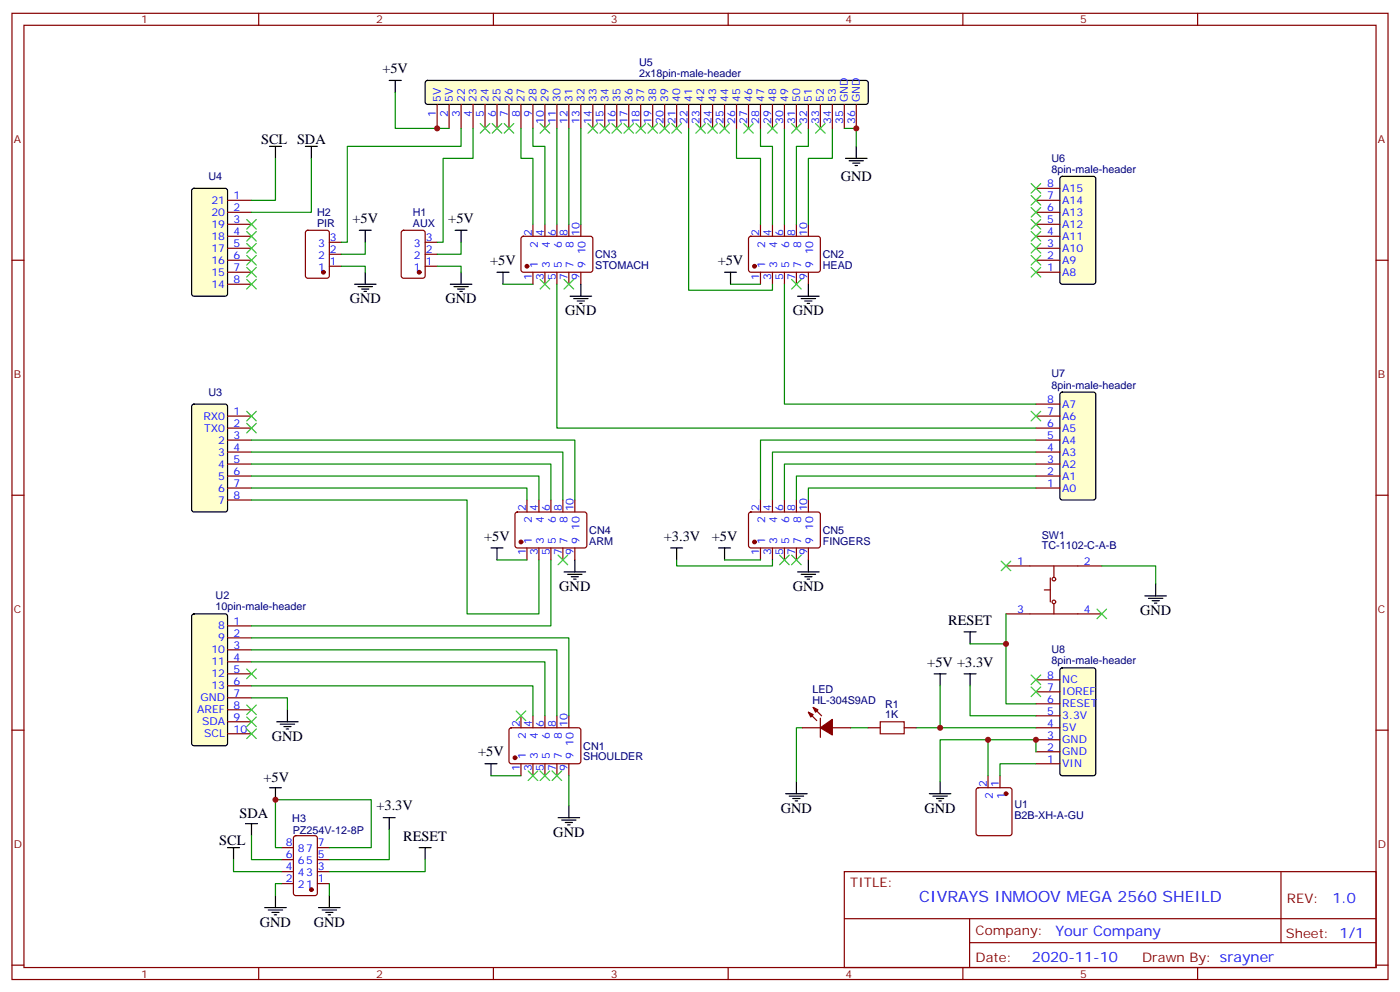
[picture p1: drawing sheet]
<svg xmlns="http://www.w3.org/2000/svg" width="412mm" height="292mm" viewBox="0 0 412 292" stroke-linecap="round" stroke-linejoin="round" font-family="sans-serif">
<g fill="none" stroke="#870000" stroke-width=".35">
<path d="M3.5 3.9h405.4v284.4h-405.4zM7.1 7.4h398.2v277.3h-398.2zM76.2 3.9v3.5M145.3 3.9v3.5M214.5 3.9v3.5M283.6 3.9v3.5M352.8 3.9v3.5M3.5 76.6h3.6M220.7 69.7l.5-.2 20 .1 .5 .6-.1 9.5-.7 .4-20-.1-.4-.6v-9.2zM224 66v3.5M227.5 66v3.5M231.1 66v3.5"/>
<path d="M234.6 66v3.5M238.1 66v3.5M405.3 76.6h3.6M224 80.1v3.5M227.5 80.1v3.5M231.1 80.1v3.5M234.6 80.1v3.5M238.1 80.1v3.5M3.5 145.7h3.6M405.3 145.7h3.6M3.5 214.9h3.6M150.2 214.4l.4-.2h20.1l.4 .7-.1 9.4-.6 .5-20-.1-.5-.7v-9.1z"/>
<path d="M153.5 210.6v3.6M157 210.6v3.6M160.5 210.6v3.6M164 210.6v3.6M167.6 210.6v3.6M405.3 214.9h3.6M153.5 224.8v3.5M157 224.8v3.5M160.5 224.8v3.5M164 224.8v3.5M167.6 224.8v3.5M248.7 256.5h156.6v28.2h-156.6z"/>
<path d="M377.3 256.5v20.9M248.7 270.4h156.5M285.6 277.4h119.6M285.6 270.4v14.1M3.5 284h3.6M76.2 284.7v3.6M145.3 284.7v3.6M214.5 284.7v3.6M283.6 284.7v3.6M352.8 284.7v3.6M405.3 284h3.6"/>
</g>
<g fill="#870000" stroke="#870000" stroke-width=".35">
<circle cx="151.7" cy="223" r=".53"/>
<circle cx="222.2" cy="78.4" r=".53"/>
</g>
<path d="M217 37.8v8.8h7v19.4M224 37.8v5.3h3.5v22.9M231.1 37.8v28.2M238.1 37.8v5.3h-3.5v22.9M245.2 37.8v8.8h-7.1v19.4" fill="none" stroke="#008700" stroke-width=".35"/>
<path d="M125.5 23.9l.4-.2h129.2l.5 .2 .2 .5v5.6l-.3 .5-.4 .2h-129.2l-.5-.2-.2-.5v-5.6z" fill="#ffc" stroke="#000" stroke-width=".35"/>
<g fill="none" stroke="#870000" stroke-width=".35">
<path d="M128.8 30.7v7.1M132.3 30.7v7.1M135.8 30.7v7.1M139.3 30.7v7.1M142.9 30.7v7.1M146.4 30.7v7.1M149.9 30.7v7.1M153.5 30.7v7.1M157 30.7v7.1M160.5 30.7v7.1M164 30.7v7.1M167.6 30.7v7.1"/>
<path d="M171.1 30.7v7.1M174.6 30.7v7.1M178.2 30.7v7.1M181.7 30.7v7.1M185.2 30.7v7.1M188.7 30.7v7.1M192.3 30.7v7.1M195.8 30.7v7.1M199.3 30.7v7.1M202.8 30.7v7.1M206.4 30.7v7.1M209.9 30.7v7.1"/>
<path d="M213.4 30.7v7.1M217 30.7v7.1M220.5 30.7v7.1M224 30.7v7.1M227.5 30.7v7.1M231.1 30.7v7.1M234.6 30.7v7.1M238.1 30.7v7.1M241.7 30.7v7.1M245.2 30.7v7.1M248.7 30.7v7.1M252.2 30.7v7.1"/>
<path d="M153.7 69.7l.5-.2 20 .1 .4 .6v9.5l-.7 .4-20-.1-.4-.6v-9.2zM157 66v3.5M160.5 66v3.5M164 66v3.5M167.6 66v3.5M171.1 66v3.5M157 80.1v3.5M160.5 80.1v3.5M164 80.1v3.5M167.6 80.1v3.5M171.1 80.1v3.5M151.9 150.9l.5-.2h20l.5 .7-.1 9.4-.6 .5-20.1-.1-.4-.7v-9.1z"/>
<path d="M155.2 147.1v3.6M158.7 147.1v3.6M162.3 147.1v3.6M165.8 147.1v3.6M169.3 147.1v3.6M220.7 150.9l.5-.2h20l.5 .7-.1 9.4-.7 .5-20-.1-.4-.7v-9.1zM224 147.1v3.6M227.5 147.1v3.6M231.1 147.1v3.6M234.6 147.1v3.6M238.1 147.1v3.6M155.2 161.3v3.5"/>
<path d="M158.7 161.3v3.5M162.3 161.3v3.5M165.8 161.3v3.5M169.3 161.3v3.5M224 161.3v3.5M227.5 161.3v3.5M231.1 161.3v3.5M234.6 161.3v3.5M238.1 161.3v3.5"/>
</g>
<g fill="none" stroke="#000" stroke-width=".35">
<path d="M249.1 46.6h6.3M250.1 47.3h4.3M251.2 48h2.1M251.9 48.7h.7M252.2 43.1v3.5M275.2 198.3h3.5M276.9 198.3v3.5M284 198.3h3.5M285.8 198.3v3.5M273.8 233.6h6.3M274.8 234.3h4.2M275.9 235h2.1"/>
<path d="M276.6 235.7h.7M276.9 230v3.6"/>
</g>
<path d="M248.7 37.8h3.5v5.3" fill="none" stroke="#008700" stroke-width=".35"/>
<g fill="#870000" stroke="#870000" stroke-width=".35">
<circle cx="155.2" cy="78.4" r=".53"/>
<circle cx="153.5" cy="159.5" r=".53"/>
<circle cx="222.2" cy="159.5" r=".53"/>
</g>
<path d="M56.7 180.9l.4-.2h9.2l.7 .4v37.7l-.4 .6-9.5 .1-.6-.5-.1-37.6z" fill="#ffc" stroke="#000" stroke-width=".35"/>
<path d="M67 184.2h7.1M67 187.7h7.1M67 191.2h7.1M67 194.8h7.1M67 198.3h7.1M67 201.8h7.1M67 205.4h7.1M67 208.9h7.1M67 212.4h7.1M67 215.9h7.1" fill="none" stroke="#870000" stroke-width=".35"/>
<path d="M56.7 119.1l.4-.2h9.2l.7 .5v30.6l-.4 .6-9.5 .1-.6-.5-.1-30.6z" fill="#ffc" stroke="#000" stroke-width=".35"/>
<path d="M67 122.4h7.1M67 126h7.1M67 129.5h7.1M67 133h7.1M67 136.6h7.1M67 140.1h7.1M67 143.6h7.1M67 147.1h7.1" fill="none" stroke="#870000" stroke-width=".35"/>
<path d="M56.7 55.6l.4-.2h9.2l.7 .5v30.6l-.4 .6-9.5 .1-.6-.5-.1-30.6z" fill="#ffc" stroke="#000" stroke-width=".35"/>
<path d="M67 58.9h7.1M67 62.5h7.1M67 66h7.1M67 69.5h7.1M67 73.1h7.1M67 76.6h7.1M67 80.1h7.1M67 83.6h7.1" fill="none" stroke="#870000" stroke-width=".35"/>
<path d="M312.4 52.1l.5-.2h9.2l.6 .4 .1 30.6-.5 .7h-9.4l-.6-.4-.1-30.6z" fill="#ffc" stroke="#000" stroke-width=".35"/>
<path d="M305.2 58.9h7M305.2 55.4h7M305.2 76.6h7M305.2 73.1h7M305.2 69.5h7M305.2 66h7M305.2 62.5h7M305.2 80.1h7" fill="none" stroke="#870000" stroke-width=".35"/>
<path d="M312.4 115.6l.5-.2h9.2l.6 .4 .1 30.6-.5 .7h-9.4l-.6-.4-.1-30.6z" fill="#ffc" stroke="#000" stroke-width=".35"/>
<path d="M305.2 118.9h7M305.2 136.6h7M305.2 133h7M305.2 129.5h7M305.2 126h7M305.2 122.4h7M305.2 143.6h7M305.2 140.1h7" fill="none" stroke="#870000" stroke-width=".35"/>
<path d="M312.4 196.7l.5-.2h9.2l.6 .5 .1 30.6-.5 .6-9.4 .1-.6-.5-.1-30.6z" fill="#ffc" stroke="#000" stroke-width=".35"/>
<g fill="none" stroke="#870000" stroke-width=".35">
<path d="M90.2 68l.5-.2h5.6l.7 .4v13l-.4 .6-5.9 .1-.7-.5v-12.9zM97 78.4h3.5M97 74.8h3.5M97 71.3h3.5M118.4 68l.5-.2h5.6l.7 .4v13l-.4 .6-5.9 .1-.7-.5v-12.9zM125.2 78.4h3.6M125.2 74.8h3.6M125.2 71.3h3.6M296.3 166.5h28.3M307.6 173.6h1.8M309.4 170.1v7M310.4 166.5v3.2"/>
<path d="M310.4 177.8v2.9M296.3 180.7h28.3M236.4 214.2h5.3M238.1 209.6l2.5 2.5M239.5 208.2l2.5 2.4M241.7 211.3v5.7M245.2 214.2h5.3M255.8 214.2h3.5M266.3 214.2h3.6M305.2 217.7h7M305.2 214.2h7M305.2 210.6h7"/>
<path d="M305.2 207.1h7M305.2 203.6h7M305.2 200.1h7M287.7 232l.5-.2h9.2l.5 .2 .2 .5v12.7l-.2 .5-.5 .2h-9.2l-.5-.2-.2-.5v-12.7zM291 228.3v3.5M294.6 228.3v3.5M305.2 224.8h7M305.2 221.2h7M82.9 249.4h3.5M82.9 256.5h3.5M82.9 253h3.5M86.7 246.1l.4-.2h5.7l.6 .5 .1 16.5-.5 .6-5.9 .1-.6-.5-.1-16.5z"/>
<path d="M93.5 249.4h3.5M93.5 256.5h3.5M93.5 253h3.5M82.9 260h3.5M93.5 260h3.5"/>
<circle cx="310.4" cy="177.1" r=".53"/>
<circle cx="310.4" cy="170.4" r=".53"/>
</g>
<g fill="none" stroke="#000" stroke-width=".35">
<path d="M114.7 23.7h3.5M116.4 23.7v3.5M79.4 43.1h3.5M81.1 43.1v3.5M90 43.1h3.5M91.7 43.1v3.5M105.8 67.8h3.6M107.6 67.8v3.5M134.1 67.8h3.5M135.8 67.8v3.5M104.4 83.6h6.4M105.5 84.3h4.2"/>
<path d="M106.5 85.1h2.2M107.2 85.8h.7M107.6 80.1v3.5M132.6 83.6h6.4M133.7 84.3h4.2M134.8 85.1h2.1M135.5 85.8h.7M135.8 80.1v3.5M146.4 80.1h3.5M148.2 80.1v3.5M167.9 87.2h6.4M169 87.9h4.2"/>
<path d="M170 88.6h2.2M170.7 89.3h.7M171.1 83.6v3.6M213.4 80.1h3.6M215.2 80.1v3.5M234.9 87.2h6.4M236 87.9h4.2M237.1 88.6h2.1M237.8 89.3h.7M238.1 83.6v3.6M144.6 161.3h3.6M146.4 161.3v3.5"/>
<path d="M166.2 168.3h6.3M167.2 169h4.2M168.3 169.7h2.1M169 170.4h.7M169.3 164.8v3.5M197.6 161.3h3.5M199.3 161.3v3.5M211.7 161.3h3.5M213.4 161.3v3.5M234.9 168.3h6.4M236 169h4.2M237.1 169.7h2.1"/>
<path d="M237.8 170.4h.7M238.1 164.8v3.5M337.3 175.4h6.3M338.3 176.1h4.2M339.4 176.8h2.1M340.1 177.5h.7M340.4 171.8v3.6M284 185.9h3.5M285.8 185.9v3.6M81.5 212.4h6.3M82.5 213.1h4.3M83.6 213.8h2.1"/>
<path d="M84.3 214.5h.7M84.7 208.9v3.5M79.4 231.8h3.5M81.1 231.8v3.5M142.9 224.8h3.5M144.6 224.8v3.5M167.6 237.1v3.5M231.4 233.6h6.4M232.5 234.3h4.2M233.5 235h2.2M234.2 235.7h.7M234.6 230v3.6"/>
<path d="M67 249.4h3.6M68.8 249.4v3.6M72.3 242.4h3.5M74.1 242.4v3.5M112.9 240.6h3.5M114.7 240.6v3.6M123.5 249.4h3.5M125.2 249.4v3.6M164.4 240.6h6.3M165.5 241.3h4.2M166.5 242h2.1M167.2 242.7h.7"/>
<path d="M78 267.1h6.3M79 267.8h4.3M80.1 268.5h2.1M80.8 269.2h.7M81.1 263.6v3.5M93.8 267.1h6.4M94.9 267.8h4.2M96 268.5h2.1M96.7 269.2h.7M97 263.6v3.5"/>
</g>
<g fill="none" stroke="#008700" stroke-width=".35">
<path d="M116.4 27.2v10.6h15.9M135.8 37.8v5.3h-33.5v28.2h-1.8M139.3 37.8v8.8h-8.8v24.7h-1.7M153.5 37.8v8.8h3.5v19.4M157 37.8v5.3h3.5v22.9M164 37.8v28.2M167.6 37.8v28.2M171.1 37.8v28.2M202.8 37.8v47.6h24.7v-1.8M81.1 46.6v12.3h-7M91.7 46.6v15.9h-17.6M100.5 78.4h7.1v1.7"/>
<path d="M107.6 71.3v3.5h-7.1M128.8 78.4h7v1.7M135.8 71.3v3.5h-7M148.2 83.6h8.8M164 83.6v42.4h141.2M215.2 83.6h8.8M231.1 83.6v35.3h74.1M74.1 129.5h95.2v17.6M74.1 133h91.7v14.1M74.1 136.6h88.2v10.5M305.2 136.6h-74.1v10.5M305.2 133h-77.7v14.1"/>
<path d="M305.2 129.5h-81.2v17.6M74.1 140.1h84.6v7M74.1 143.6h81.1v3.5M74.1 147.1h63.5v33.6h21.1v-15.9M305.2 143.6h-67.1v3.5M305.2 140.1h-70.6v7M146.4 164.8h8.8M162.3 164.8v19.4h-88.2M199.3 164.8v1.7h28.2v-1.7M213.4 164.8h10.6M324.6 166.5h15.8v5.3M74.1 187.7h93.5v22.9"/>
<path d="M74.1 191.2h89.9v19.4M74.1 194.8h86.4v15.8M285.8 189.5h10.5M296.3 180.7v26.4h8.9M74.1 205.4h10.6v3.5M74.1 201.8h82.9v8.8M236.4 214.2h-1.8v15.8M250.5 214.2h5.3M269.9 214.2h7M276.9 201.8v12.4h28.3M285.8 201.8v8.8h19.4M291 217.7v10.6"/>
<path d="M144.6 228.3h8.9M167.6 228.3v8.8M305.2 221.2v-3.5h-28.3v12.3M305.2 224.8h-10.6v3.5M68.8 253v3.5h14.1M74.1 245.9v7.1h8.8M82.9 249.4h-1.8v-14.1h28.3v14.1h-12.4M114.7 244.2v8.8h-17.7M125.2 253v3.5h-28.2M82.9 260h-1.8v3.6M97 260v3.6"/>
</g>
<g fill="#870000" stroke="#870000" stroke-width=".35">
<path d="M241.7 214.2l3.5-2.5v4.6z"/>
<path d="M239.5 208.2l1.4 .7-.7 .7z"/>
<path d="M238.1 209.6l1.4 .7-.7 .7z"/>
<circle cx="123.5" cy="80.1" r=".53"/>
<circle cx="95.2" cy="80.1" r=".53"/>
<circle cx="296.3" cy="233.6" r=".53"/>
<circle cx="91.7" cy="261.8" r=".53"/>
</g>
<g fill="none" stroke="#3c3" stroke-width=".35">
<path d="M141.5 36.4l2.8 2.8M144.3 36.4l-2.8 2.8M145 36.4l2.8 2.8M147.8 36.4l-2.8 2.8M148.5 36.4l2.8 2.8M151.3 36.4l-2.8 2.8M159.1 36.4l2.8 2.8M161.9 36.4l-2.8 2.8M173.2 36.4l2.8 2.8M176 36.4l-2.8 2.8M176.7 36.4l2.9 2.8M179.6 36.4l-2.9 2.8"/>
<path d="M180.3 36.4l2.8 2.8M183.1 36.4l-2.8 2.8M183.8 36.4l2.8 2.8M186.6 36.4l-2.8 2.8M187.3 36.4l2.8 2.8M190.1 36.4l-2.8 2.8M190.9 36.4l2.8 2.8M193.7 36.4l-2.8 2.8M194.4 36.4l2.8 2.8M197.2 36.4l-2.8 2.8M197.9 36.4l2.8 2.8M200.7 36.4l-2.8 2.8"/>
<path d="M205 36.4l2.8 2.8M207.8 36.4l-2.8 2.8M208.5 36.4l2.8 2.8M211.3 36.4l-2.8 2.8M212 36.4l2.8 2.8M214.8 36.4l-2.8 2.8M219.1 36.4l2.8 2.8M221.9 36.4l-2.8 2.8M226.1 36.4l2.9 2.8M229 36.4l-2.9 2.8M233.2 36.4l2.8 2.8M236 36.4l-2.8 2.8"/>
<path d="M240.2 36.4l2.9 2.8M243.1 36.4l-2.9 2.8M303.7 54l2.9 2.8M303.7 57.5l2.9 2.9M306.6 54l-2.9 2.8M306.6 57.5l-2.9 2.9M72.7 64.6l2.8 2.8M72.7 68.1l2.8 2.8M72.7 71.6l2.8 2.9M72.7 75.2l2.8 2.8M72.7 78.7l2.8 2.8M75.5 64.6l-2.8 2.8"/>
<path d="M75.5 68.1l-2.8 2.8M75.5 71.6l-2.8 2.9M75.5 75.2l-2.8 2.8M75.5 78.7l-2.8 2.8M303.7 61.1l2.9 2.8M303.7 64.6l2.9 2.8M303.7 68.1l2.9 2.8M303.7 71.6l2.9 2.9M303.7 75.2l2.9 2.8M303.7 78.7l2.9 2.8M306.6 61.1l-2.9 2.8M306.6 64.6l-2.9 2.8"/>
<path d="M306.6 68.1l-2.9 2.8M306.6 71.6l-2.9 2.9M306.6 75.2l-2.9 2.8M306.6 78.7l-2.9 2.8M72.7 82.2l2.8 2.9M75.5 82.2l-2.8 2.9M159.1 82.2l2.8 2.9M161.9 82.2l-2.8 2.9M166.2 82.2l2.8 2.9M169 82.2l-2.8 2.9M233.2 82.2l2.8 2.9M236 82.2l-2.8 2.9"/>
<path d="M72.7 121l2.8 2.9M72.7 124.6l2.8 2.8M75.5 121l-2.8 2.9M75.5 124.6l-2.8 2.8M303.7 121l2.9 2.9M306.6 121l-2.9 2.9M164.4 163.4l2.8 2.8M167.2 163.4l-2.8 2.8M229.7 163.4l2.8 2.8M232.5 163.4l-2.8 2.8M233.2 163.4l2.8 2.8M236 163.4l-2.8 2.8"/>
<path d="M294.9 165.1l2.8 2.9M297.7 165.1l-2.8 2.9M323.1 179.2l2.9 2.9M326 179.2l-2.9 2.9M72.7 196.9l2.8 2.8M75.5 196.9l-2.8 2.8M303.7 198.6l2.9 2.9M306.6 198.6l-2.9 2.9M72.7 207.5l2.8 2.8M72.7 211l2.8 2.8M72.7 214.5l2.8 2.8M75.5 207.5l-2.8 2.8"/>
<path d="M75.5 211l-2.8 2.8M75.5 214.5l-2.8 2.8M152 209.2l2.9 2.9M154.9 209.2l-2.9 2.9M303.7 202.2l2.9 2.8M306.6 202.2l-2.9 2.8M155.6 226.9l2.8 2.8M158.4 226.9l-2.8 2.8M159.1 226.9l2.8 2.8M161.9 226.9l-2.8 2.8M162.6 226.9l2.9 2.8M165.5 226.9l-2.9 2.8"/>
</g>
<path d="M259.3 212.4h7v3.5h-7z" fill="none" stroke="#a10000" stroke-width=".35"/>
<g fill="#c00">
<circle cx="252.2" cy="37.8" r=".88"/>
<circle cx="128.8" cy="37.8" r=".88"/>
<circle cx="305.2" cy="217.7" r=".88"/>
<circle cx="296.3" cy="189.5" r=".88"/>
<circle cx="276.9" cy="214.2" r=".88"/>
<circle cx="291" cy="217.7" r=".88"/>
<circle cx="81.1" cy="235.3" r=".88"/>
</g>
<text font-size="4.6" fill="#00f" x="270.8" y="265.5">CIVRAYS INMOOV MEGA 2560 SHEILD</text>
<g font-size="4.2">
<text x="112.6" y="21.5">+5V</text>
<text x="76.9" y="42.4">SCL SDA</text>
<text x="247.6" y="53.3">GND</text>
<text x="103.8" y="65.6">+5V</text>
<text x="132" y="65.6">+5V</text>
<text x="144.4" y="78">+5V</text>
<text x="211.4" y="78">+5V</text>
<text x="103" y="89.3">GND</text>
<text x="131.2" y="89.3">GND</text>
<text x="166.5" y="92.8">GND</text>
<text x="233.5" y="92.8">GND</text>
<text x="142.6" y="159.1">+5V</text>
<text x="195.5" y="159.1">+3.3V</text>
<text x="209.6" y="159.1">+5V</text>
<text x="164.7" y="174">GND</text>
<text x="233.5" y="174">GND</text>
<text x="279.3" y="183.9">RESET</text>
<text x="335.8" y="181">GND</text>
<text x="273.1" y="196.2">+5V +3.3V</text>
<text x="80.1" y="218.1">GND</text>
<text x="140.9" y="222.6">+5V</text>
<text x="77.6" y="230">+5V</text>
<text x="110.9" y="238.5">+3.3V</text>
<text x="230" y="239.2">GND</text>
<text x="272.3" y="239.2">GND</text>
<text x="70.6" y="240.6">SDA</text>
<text x="64.6" y="248.7">SCL</text>
<text x="118.8" y="247.4">RESET</text>
<text x="163" y="246.3">GND</text>
<text x="76.6" y="272.7">GND</text>
<text x="92.4" y="272.7">GND</text>
</g>
<g font-size="4.2" fill="#00f">
<text x="392.5" y="265.8">1.0</text>
<text x="310.9" y="275.3">Your Company</text>
<text x="304" y="283.1">2020-11-10</text>
</g>
<g font-size="3.9" fill="#800">
<text x="250.5" y="261.1">TITLE:</text>
<text x="379.1" y="265.8">REV:</text>
<text x="287.4" y="275.3">Company:</text>
<text x="378.7" y="275.9">Sheet: 1/1</text>
<text x="287.4" y="283">Date:</text>
<text x="336.4" y="283.1">Drawn By: srayner</text>
</g>
<g font-size="3.2" fill="#800">
<text x="41.6" y="6.9">1</text>
<text x="110.8" y="6.9">2</text>
<text x="179.9" y="6.9">3</text>
<text x="249.1" y="6.9">4</text>
<text x="318.2" y="6.9">5</text>
<text x="4.1" y="42">A</text>
<text x="405.9" y="42">A</text>
<text x="4.1" y="111.2">B</text>
<text x="405.9" y="111.2">B</text>
<text x="4.1" y="180.3">C</text>
<text x="405.9" y="180.3">C</text>
<text x="4.1" y="249.4">D</text>
<text x="405.9" y="249.4">D</text>
<text x="41.6" y="287.7">1</text>
<text x="110.8" y="287.7">2</text>
<text x="179.9" y="287.7">3</text>
<text x="249.1" y="287.7">4</text>
<text x="318.2" y="287.7">5</text>
</g>
<g font-size="3.2" fill="#000080">
<text x="188.3" y="22.6">2x18pin-male-header</text>
<text x="188.3" y="19.4">U5</text>
<text x="309.7" y="47.6">U6</text>
<text x="61.4" y="53">U4</text>
<text x="309.7" y="50.8">8pin-male-header</text>
<text x="93.4" y="63.5">H2</text>
<text x="121.6" y="63.5">H1</text>
<text x="93.4" y="66.7">PIR</text>
<text x="121.6" y="66.7">AUX</text>
<text x="175.3" y="75.9">CN3</text>
<text x="242.4" y="75.9">CN2</text>
<text x="175.3" y="79.1">STOMACH</text>
<text x="242.4" y="79.1">HEAD</text>
<text x="309.7" y="111.1">U7</text>
<text x="61.4" y="116.5">U3</text>
<text x="309.7" y="114.3">8pin-male-header</text>
<text x="173.6" y="160.3">ARM</text>
<text x="173.6" y="157.1">CN4</text>
<text x="242.4" y="160.3">FINGERS</text>
<text x="242.4" y="157.1">CN5</text>
<text x="306.9" y="161.7">TC-1102-C-A-B</text>
<text x="306.9" y="158.5">SW1</text>
<text x="63.5" y="179.4">10pin-male-header</text>
<text x="63.5" y="176.2">U2</text>
<text x="309.7" y="195.5">8pin-male-header</text>
<text x="309.7" y="192.2">U8</text>
<text x="239.3" y="204">LED</text>
<text x="239.3" y="207.1">HL-304S9AD</text>
<text x="260.7" y="208.2">R1</text>
<text x="260.7" y="211.3">1K</text>
<text x="171.8" y="220.6">CN1</text>
<text x="171.8" y="223.8">SHOULDER</text>
<text x="298.8" y="237.9">U1</text>
<text x="86.1" y="241.8">H3</text>
<text x="86.2" y="245.3">PZ254V-12-8P</text>
<text x="298.8" y="241.1">B2B-XH-A-GU</text>
</g>
<g font-size="3.2" fill="#00f">
<text x="128.4" y="34.5" transform="rotate(-90 128.4 34.5)">1</text>
<text x="129.8" y="30" transform="rotate(-90 129.8 30)">5V</text>
<text x="131.9" y="34.5" transform="rotate(-90 131.9 34.5)">2</text>
<text x="133.3" y="30" transform="rotate(-90 133.3 30)">5V</text>
<text x="135.5" y="34.5" transform="rotate(-90 135.5 34.5)">3</text>
<text x="136.9" y="30" transform="rotate(-90 136.9 30)">22</text>
<text x="139" y="34.5" transform="rotate(-90 139 34.5)">4</text>
<text x="140.4" y="30" transform="rotate(-90 140.4 30)">23</text>
<text x="142.5" y="34.5" transform="rotate(-90 142.5 34.5)">5</text>
<text x="143.9" y="30" transform="rotate(-90 143.9 30)">24</text>
<text x="146" y="34.5" transform="rotate(-90 146 34.5)">6</text>
<text x="147.5" y="30" transform="rotate(-90 147.5 30)">25</text>
<text x="149.6" y="34.5" transform="rotate(-90 149.6 34.5)">7</text>
<text x="151" y="30" transform="rotate(-90 151 30)">26</text>
<text x="153.1" y="34.5" transform="rotate(-90 153.1 34.5)">8</text>
<text x="154.5" y="30" transform="rotate(-90 154.5 30)">27</text>
<text x="156.6" y="34.5" transform="rotate(-90 156.6 34.5)">9</text>
<text x="158" y="30" transform="rotate(-90 158 30)">28</text>
<text x="161.6" y="30" transform="rotate(-90 161.6 30)">29</text>
<text x="165.1" y="30" transform="rotate(-90 165.1 30)">30</text>
<text x="168.6" y="30" transform="rotate(-90 168.6 30)">31</text>
<text x="172.2" y="30" transform="rotate(-90 172.2 30)">32</text>
<text x="175.7" y="30" transform="rotate(-90 175.7 30)">33</text>
<text x="179.2" y="30" transform="rotate(-90 179.2 30)">34</text>
<text x="182.7" y="30" transform="rotate(-90 182.7 30)">35</text>
<text x="186.3" y="30" transform="rotate(-90 186.3 30)">36</text>
<text x="189.8" y="30" transform="rotate(-90 189.8 30)">37</text>
<text x="193.3" y="30" transform="rotate(-90 193.3 30)">38</text>
<text x="196.8" y="30" transform="rotate(-90 196.8 30)">39</text>
<text x="200.4" y="30" transform="rotate(-90 200.4 30)">40</text>
<text x="203.9" y="30" transform="rotate(-90 203.9 30)">41</text>
<text x="207.4" y="30" transform="rotate(-90 207.4 30)">42</text>
<text x="211" y="30" transform="rotate(-90 211 30)">43</text>
<text x="214.5" y="30" transform="rotate(-90 214.5 30)">44</text>
<text x="218" y="30" transform="rotate(-90 218 30)">45</text>
<text x="221.5" y="30" transform="rotate(-90 221.5 30)">46</text>
<text x="225.1" y="30" transform="rotate(-90 225.1 30)">47</text>
<text x="228.6" y="30" transform="rotate(-90 228.6 30)">48</text>
<text x="232.1" y="30" transform="rotate(-90 232.1 30)">49</text>
<text x="235.7" y="30" transform="rotate(-90 235.7 30)">50</text>
<text x="239.2" y="30" transform="rotate(-90 239.2 30)">51</text>
<text x="242.7" y="30" transform="rotate(-90 242.7 30)">52</text>
<text x="246.2" y="30" transform="rotate(-90 246.2 30)">53</text>
<text x="249.8" y="30" transform="rotate(-90 249.8 30)">GND</text>
<text x="253.3" y="30" transform="rotate(-90 253.3 30)">GND</text>
<text x="160.2" y="36.5" transform="rotate(-90 160.2 36.5)">10</text>
<text x="163.7" y="36.5" transform="rotate(-90 163.7 36.5)">11</text>
<text x="167.2" y="36.5" transform="rotate(-90 167.2 36.5)">12</text>
<text x="170.7" y="36.5" transform="rotate(-90 170.7 36.5)">13</text>
<text x="174.3" y="36.5" transform="rotate(-90 174.3 36.5)">14</text>
<text x="177.8" y="36.5" transform="rotate(-90 177.8 36.5)">15</text>
<text x="181.3" y="36.5" transform="rotate(-90 181.3 36.5)">16</text>
<text x="184.9" y="36.5" transform="rotate(-90 184.9 36.5)">17</text>
<text x="188.4" y="36.5" transform="rotate(-90 188.4 36.5)">18</text>
<text x="191.9" y="36.5" transform="rotate(-90 191.9 36.5)">19</text>
<text x="195.4" y="36.5" transform="rotate(-90 195.4 36.5)">20</text>
<text x="199" y="36.5" transform="rotate(-90 199 36.5)">21</text>
<text x="202.5" y="36.5" transform="rotate(-90 202.5 36.5)">22</text>
<text x="206" y="36.5" transform="rotate(-90 206 36.5)">23</text>
<text x="209.5" y="36.5" transform="rotate(-90 209.5 36.5)">24</text>
<text x="213.1" y="36.5" transform="rotate(-90 213.1 36.5)">25</text>
<text x="216.6" y="36.5" transform="rotate(-90 216.6 36.5)">26</text>
<text x="220.1" y="36.5" transform="rotate(-90 220.1 36.5)">27</text>
<text x="223.7" y="36.5" transform="rotate(-90 223.7 36.5)">28</text>
<text x="227.2" y="36.5" transform="rotate(-90 227.2 36.5)">29</text>
<text x="230.7" y="36.5" transform="rotate(-90 230.7 36.5)">30</text>
<text x="234.2" y="36.5" transform="rotate(-90 234.2 36.5)">31</text>
<text x="237.8" y="36.5" transform="rotate(-90 237.8 36.5)">32</text>
<text x="241.3" y="36.5" transform="rotate(-90 241.3 36.5)">33</text>
<text x="244.8" y="36.5" transform="rotate(-90 244.8 36.5)">34</text>
<text x="248.4" y="36.5" transform="rotate(-90 248.4 36.5)">35</text>
<text x="251.9" y="36.5" transform="rotate(-90 251.9 36.5)">36</text>
<text x="68.8" y="58.6">1</text>
<text x="308.4" y="58.6">7</text>
<text x="308.4" y="55.1">8</text>
<text x="312.9" y="56.5">A15</text>
<text x="62.3" y="60">21</text>
<text x="62.3" y="63.5">20</text>
<text x="68.8" y="62.1">2</text>
<text x="68.8" y="65.7">3</text>
<text x="308.4" y="65.7">5</text>
<text x="308.4" y="62.1">6</text>
<text x="312.9" y="63.5">A13</text>
<text x="312.9" y="60">A14</text>
<text x="62.3" y="67.1">19</text>
<text x="62.3" y="70.6">18</text>
<text x="68.8" y="69.2">4</text>
<text x="97.2" y="70.9">3</text>
<text x="125.4" y="70.9">3</text>
<text x="156.6" y="69.4" transform="rotate(-90 156.6 69.4)">2</text>
<text x="160.2" y="69.4" transform="rotate(-90 160.2 69.4)">4</text>
<text x="163.7" y="69.4" transform="rotate(-90 163.7 69.4)">6</text>
<text x="167.2" y="69.4" transform="rotate(-90 167.2 69.4)">8</text>
<text x="170.7" y="69.4" transform="rotate(-90 170.7 69.4)">10</text>
<text x="223.7" y="69.4" transform="rotate(-90 223.7 69.4)">2</text>
<text x="227.2" y="69.4" transform="rotate(-90 227.2 69.4)">4</text>
<text x="230.7" y="69.4" transform="rotate(-90 230.7 69.4)">6</text>
<text x="234.2" y="69.4" transform="rotate(-90 234.2 69.4)">8</text>
<text x="237.8" y="69.4" transform="rotate(-90 237.8 69.4)">10</text>
<text x="308.4" y="69.2">4</text>
<text x="312.9" y="70.6">A11</text>
<text x="312.9" y="67.1">A12</text>
<text x="62.3" y="74.1">17</text>
<text x="62.3" y="77.6">16</text>
<text x="68.8" y="72.7">5</text>
<text x="68.8" y="76.2">6</text>
<text x="93.7" y="76.2">2</text>
<text x="93.7" y="72.7">3</text>
<text x="97.2" y="78">1</text>
<text x="97.2" y="74.5">2</text>
<text x="121.9" y="76.2">2</text>
<text x="121.9" y="72.7">3</text>
<text x="125.4" y="78">1</text>
<text x="125.4" y="74.5">2</text>
<text x="158.4" y="72.9" transform="rotate(-90 158.4 72.9)">2</text>
<text x="161.9" y="72.9" transform="rotate(-90 161.9 72.9)">4</text>
<text x="165.5" y="72.9" transform="rotate(-90 165.5 72.9)">6</text>
<text x="169" y="72.9" transform="rotate(-90 169 72.9)">8</text>
<text x="172.5" y="74.9" transform="rotate(-90 172.5 74.9)">10</text>
<text x="225.4" y="72.9" transform="rotate(-90 225.4 72.9)">2</text>
<text x="229" y="72.9" transform="rotate(-90 229 72.9)">4</text>
<text x="232.5" y="72.9" transform="rotate(-90 232.5 72.9)">6</text>
<text x="236" y="72.9" transform="rotate(-90 236 72.9)">8</text>
<text x="239.5" y="74.9" transform="rotate(-90 239.5 74.9)">10</text>
<text x="308.4" y="76.2">2</text>
<text x="308.4" y="72.7">3</text>
<text x="312.9" y="77.6">A9</text>
<text x="312.9" y="74.1">A10</text>
<text x="62.3" y="81.2">15</text>
<text x="68.8" y="79.8">7</text>
<text x="68.8" y="83.3">8</text>
<text x="93.7" y="79.8">1</text>
<text x="121.9" y="79.8">1</text>
<text x="156.6" y="82.3" transform="rotate(-90 156.6 82.3)">1</text>
<text x="158.4" y="78.8" transform="rotate(-90 158.4 78.8)">1</text>
<text x="160.2" y="82.3" transform="rotate(-90 160.2 82.3)">3</text>
<text x="161.9" y="78.8" transform="rotate(-90 161.9 78.8)">3</text>
<text x="163.7" y="82.3" transform="rotate(-90 163.7 82.3)">5</text>
<text x="165.5" y="78.8" transform="rotate(-90 165.5 78.8)">5</text>
<text x="167.2" y="82.3" transform="rotate(-90 167.2 82.3)">7</text>
<text x="169" y="78.8" transform="rotate(-90 169 78.8)">7</text>
<text x="170.7" y="82.3" transform="rotate(-90 170.7 82.3)">9</text>
<text x="172.5" y="78.8" transform="rotate(-90 172.5 78.8)">9</text>
<text x="223.7" y="82.3" transform="rotate(-90 223.7 82.3)">1</text>
<text x="225.4" y="78.8" transform="rotate(-90 225.4 78.8)">1</text>
<text x="227.2" y="82.3" transform="rotate(-90 227.2 82.3)">3</text>
<text x="229" y="78.8" transform="rotate(-90 229 78.8)">3</text>
<text x="230.7" y="82.3" transform="rotate(-90 230.7 82.3)">5</text>
<text x="232.5" y="78.8" transform="rotate(-90 232.5 78.8)">5</text>
<text x="234.2" y="82.3" transform="rotate(-90 234.2 82.3)">7</text>
<text x="236" y="78.8" transform="rotate(-90 236 78.8)">7</text>
<text x="237.8" y="82.3" transform="rotate(-90 237.8 82.3)">9</text>
<text x="239.5" y="78.8" transform="rotate(-90 239.5 78.8)">9</text>
<text x="308.4" y="79.8">1</text>
<text x="312.9" y="81.2">A8</text>
<text x="62.3" y="84.7">14</text>
<text x="308.4" y="118.6">8</text>
<text x="312.9" y="120">A7</text>
<text x="59.9" y="123.5">RX0</text>
<text x="68.8" y="122.1">1</text>
<text x="68.8" y="125.6">2</text>
<text x="308.4" y="125.6">6</text>
<text x="308.4" y="122.1">7</text>
<text x="312.9" y="123.5">A6</text>
<text x="60.2" y="127">TX0</text>
<text x="64.3" y="130.6">2</text>
<text x="68.8" y="129.2">3</text>
<text x="308.4" y="129.2">5</text>
<text x="312.9" y="130.6">A4</text>
<text x="312.9" y="127">A5</text>
<text x="64.3" y="134.1">3</text>
<text x="64.3" y="137.6">4</text>
<text x="68.8" y="132.7">4</text>
<text x="68.8" y="136.2">5</text>
<text x="308.4" y="136.2">3</text>
<text x="308.4" y="132.7">4</text>
<text x="312.9" y="137.6">A2</text>
<text x="312.9" y="134.1">A3</text>
<text x="64.3" y="141.1">5</text>
<text x="68.8" y="139.7">6</text>
<text x="68.8" y="143.3">7</text>
<text x="308.4" y="143.3">1</text>
<text x="308.4" y="139.7">2</text>
<text x="312.9" y="141.1">A1</text>
<text x="64.3" y="144.7">6</text>
<text x="64.3" y="148.2">7</text>
<text x="68.8" y="146.8">8</text>
<text x="312.9" y="144.7">A0</text>
<text x="154.9" y="150.5" transform="rotate(-90 154.9 150.5)">2</text>
<text x="156.6" y="154" transform="rotate(-90 156.6 154)">2</text>
<text x="158.4" y="150.5" transform="rotate(-90 158.4 150.5)">4</text>
<text x="160.2" y="154" transform="rotate(-90 160.2 154)">4</text>
<text x="161.9" y="150.5" transform="rotate(-90 161.9 150.5)">6</text>
<text x="163.7" y="154" transform="rotate(-90 163.7 154)">6</text>
<text x="165.5" y="150.5" transform="rotate(-90 165.5 150.5)">8</text>
<text x="167.2" y="154" transform="rotate(-90 167.2 154)">8</text>
<text x="169" y="150.5" transform="rotate(-90 169 150.5)">10</text>
<text x="223.7" y="150.5" transform="rotate(-90 223.7 150.5)">2</text>
<text x="225.4" y="154" transform="rotate(-90 225.4 154)">2</text>
<text x="227.2" y="150.5" transform="rotate(-90 227.2 150.5)">4</text>
<text x="229" y="154" transform="rotate(-90 229 154)">4</text>
<text x="230.7" y="150.5" transform="rotate(-90 230.7 150.5)">6</text>
<text x="232.5" y="154" transform="rotate(-90 232.5 154)">6</text>
<text x="234.2" y="150.5" transform="rotate(-90 234.2 150.5)">8</text>
<text x="236" y="154" transform="rotate(-90 236 154)">8</text>
<text x="237.8" y="150.5" transform="rotate(-90 237.8 150.5)">10</text>
<text x="156.6" y="159.9" transform="rotate(-90 156.6 159.9)">1</text>
<text x="160.2" y="159.9" transform="rotate(-90 160.2 159.9)">3</text>
<text x="163.7" y="159.9" transform="rotate(-90 163.7 159.9)">5</text>
<text x="167.2" y="159.9" transform="rotate(-90 167.2 159.9)">7</text>
<text x="170.7" y="159.9" transform="rotate(-90 170.7 159.9)">9</text>
<text x="170.7" y="156" transform="rotate(-90 170.7 156)">10</text>
<text x="225.4" y="159.9" transform="rotate(-90 225.4 159.9)">1</text>
<text x="229" y="159.9" transform="rotate(-90 229 159.9)">3</text>
<text x="232.5" y="159.9" transform="rotate(-90 232.5 159.9)">5</text>
<text x="236" y="159.9" transform="rotate(-90 236 159.9)">7</text>
<text x="239.5" y="159.9" transform="rotate(-90 239.5 159.9)">9</text>
<text x="239.5" y="156" transform="rotate(-90 239.5 156)">10</text>
<text x="154.9" y="163.4" transform="rotate(-90 154.9 163.4)">1</text>
<text x="158.4" y="163.4" transform="rotate(-90 158.4 163.4)">3</text>
<text x="161.9" y="163.4" transform="rotate(-90 161.9 163.4)">5</text>
<text x="165.5" y="163.4" transform="rotate(-90 165.5 163.4)">7</text>
<text x="169" y="163.4" transform="rotate(-90 169 163.4)">9</text>
<text x="223.7" y="163.4" transform="rotate(-90 223.7 163.4)">1</text>
<text x="227.2" y="163.4" transform="rotate(-90 227.2 163.4)">3</text>
<text x="230.7" y="163.4" transform="rotate(-90 230.7 163.4)">5</text>
<text x="234.2" y="163.4" transform="rotate(-90 234.2 163.4)">7</text>
<text x="237.8" y="163.4" transform="rotate(-90 237.8 163.4)">9</text>
<text x="299.6" y="166.2">1</text>
<text x="319.3" y="166.2">2</text>
<text x="64.3" y="185.2">8</text>
<text x="68.8" y="183.8">1</text>
<text x="299.6" y="180.3">3</text>
<text x="319.3" y="180.3">4</text>
<text x="64.3" y="188.8">9</text>
<text x="68.8" y="187.4">2</text>
<text x="68.8" y="190.9">3</text>
<text x="62.3" y="192.3">10</text>
<text x="62.3" y="195.8">11</text>
<text x="68.8" y="194.4">4</text>
<text x="68.8" y="197.9">5</text>
<text x="62.3" y="199.4">12</text>
<text x="62.3" y="202.9">13</text>
<text x="68.8" y="201.5">6</text>
<text x="308.4" y="203.2">7</text>
<text x="308.4" y="199.7">8</text>
<text x="312.9" y="201.1">NC</text>
<text x="58.1" y="209.9">AREF</text>
<text x="59" y="206.4">GND</text>
<text x="68.8" y="205">7</text>
<text x="68.8" y="208.5">8</text>
<text x="308.4" y="206.8">6</text>
<text x="312.9" y="208.2">RESET</text>
<text x="312.9" y="204.6">IOREF</text>
<text x="59.5" y="213.5">SDA</text>
<text x="68.8" y="212.1">9</text>
<text x="68.8" y="215.6">10</text>
<text x="153.1" y="214" transform="rotate(-90 153.1 214)">2</text>
<text x="156.6" y="214" transform="rotate(-90 156.6 214)">4</text>
<text x="160.2" y="214" transform="rotate(-90 160.2 214)">6</text>
<text x="163.7" y="214" transform="rotate(-90 163.7 214)">8</text>
<text x="167.2" y="214" transform="rotate(-90 167.2 214)">10</text>
<text x="308.4" y="213.8">4</text>
<text x="308.4" y="210.3">5</text>
<text x="312.9" y="215.2">5V</text>
<text x="312.9" y="211.7">3.3V</text>
<text x="60.2" y="217">SCL</text>
<text x="154.9" y="217.5" transform="rotate(-90 154.9 217.5)">2</text>
<text x="158.4" y="217.5" transform="rotate(-90 158.4 217.5)">4</text>
<text x="161.9" y="217.5" transform="rotate(-90 161.9 217.5)">6</text>
<text x="165.5" y="217.5" transform="rotate(-90 165.5 217.5)">8</text>
<text x="169" y="219.5" transform="rotate(-90 169 219.5)">10</text>
<text x="308.4" y="220.9">2</text>
<text x="308.4" y="217.3">3</text>
<text x="312.9" y="218.8">GND</text>
<text x="153.1" y="226.9" transform="rotate(-90 153.1 226.9)">1</text>
<text x="154.9" y="223.4" transform="rotate(-90 154.9 223.4)">1</text>
<text x="156.6" y="226.9" transform="rotate(-90 156.6 226.9)">3</text>
<text x="158.4" y="223.4" transform="rotate(-90 158.4 223.4)">3</text>
<text x="160.2" y="226.9" transform="rotate(-90 160.2 226.9)">5</text>
<text x="161.9" y="223.4" transform="rotate(-90 161.9 223.4)">5</text>
<text x="163.7" y="226.9" transform="rotate(-90 163.7 226.9)">7</text>
<text x="165.5" y="223.4" transform="rotate(-90 165.5 223.4)">7</text>
<text x="167.2" y="226.9" transform="rotate(-90 167.2 226.9)">9</text>
<text x="169" y="223.4" transform="rotate(-90 169 223.4)">9</text>
<text x="308.4" y="224.4">1</text>
<text x="312.9" y="225.8">VIN</text>
<text x="312.9" y="222.3">GND</text>
<text x="290.7" y="231.6" transform="rotate(-90 290.7 231.6)">2</text>
<text x="294.2" y="231.6" transform="rotate(-90 294.2 231.6)">1</text>
<text x="292.5" y="235.1" transform="rotate(-90 292.5 235.1)">2</text>
<text x="296" y="235.1" transform="rotate(-90 296 235.1)">1</text>
<text x="84.2" y="249.1">8</text>
<text x="87.7" y="250.9">87</text>
<text x="93.7" y="249.1">7</text>
<text x="84.2" y="252.6">6</text>
<text x="84.2" y="256.2">4</text>
<text x="87.7" y="254.4">65</text>
<text x="87.7" y="257.9">43</text>
<text x="93.7" y="256.2">3</text>
<text x="93.7" y="252.6">5</text>
<text x="84.2" y="259.7">2</text>
<text x="87.7" y="261.4">21</text>
<text x="93.7" y="259.7">1</text>
</g>
</svg>
